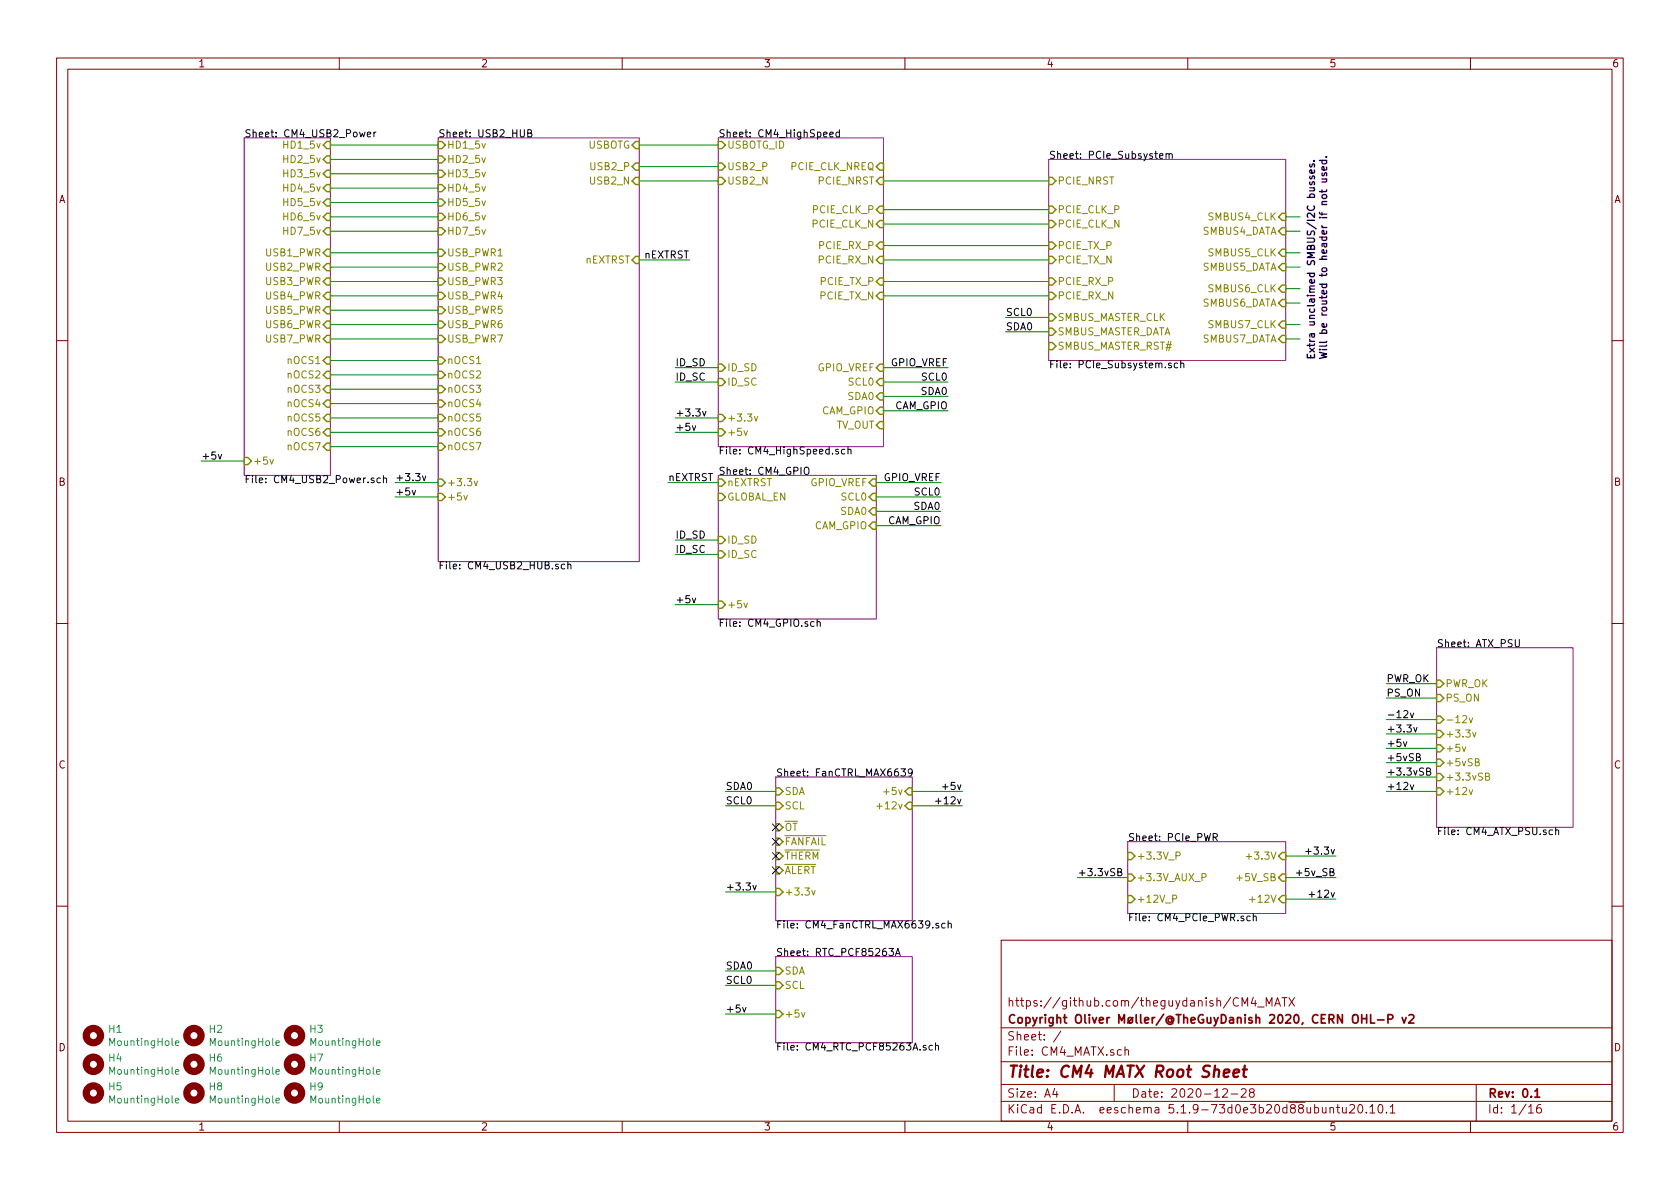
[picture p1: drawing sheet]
<svg xmlns="http://www.w3.org/2000/svg" width="297mm" height="210mm" viewBox="0 0 297 210" stroke-linecap="round" stroke-linejoin="round" font-family="sans-serif">
<g fill="none" stroke="#840000" stroke-width=".18">
<path d="M10 10.3h277v189.9h-277zM12 12.2h273v186.1h-273zM60 10.3v1.9M110 10.3v1.9M160 10.3v1.9M210 10.3v1.9M260 10.3v1.9M10 60.2h2M285 60.2h2M10 110.3h2M285 110.3h2M10 160.2h2"/>
<path d="M177 166.3h108v32h-108zM219.6 177.9v-1.5l.5 1.1 .5-1.1v1.5M221.6 176.3l-.4 1.1h1M221.9 176.9v1M222.4 178.1h1.1M223.9 177.9v-1.5l.5 1.1 .5-1.1v1.5M225.4 177.9l.5-1.5 .5 1.5M225.5 177.5h.7M226.7 176.4h.8M227.1 176.4v1.5M227.9 176.4l1 1.5M228.9 176.4l-1 1.5"/>
<path d="M285 160.2h2M60 198.3v1.9M110 198.3v1.9M160 198.3v1.9M177 194.8h108M177 191.8h108M177 187.8h108M177 181.8h108M186.5 192.5l-.4 1h1M186.8 193v1M187.6 182.3l-1.3 2M197 191.8v3"/>
<path d="M198.9 185.7l.2-.1 .4 .1v.9M198.9 185.1v1.5M210 198.3v1.9M216.2 192.7l.2-.2h.4l.2 .5-.9 1h.9M217.7 193.5h1.1M219.5 192.7l.2-.2h.3l.3 .2v.3v.2l-.9 .8h.9M221.2 193.2l-.3-.3 .1-.2 .2-.2 .4 .1 .2 .2-.1 .2-.6 .2a.48 .48 0 0 0-.1 .7l.2 .1 .5-.1a.48 .48 0 0 0-.1-.7h-.1M235.2 196l.2-.2 .3 .1 .1 .9M235.2 195.8v1M236.3 195.8h.6M236.5 195.3v1.3l.4 .2M237.4 195.8v.8a.39 .39 0 0 0 .6 .1"/>
<path d="M238 195.8v1M238.7 195.5l.2-.2h.3l.2 .2 .1 .3-.1 .2-.8 .8h.9M240.3 195.4l.1-.1a.8 .8 0 0 1 .6 .8 .8 .8 0 0 1-.6 .7 1 1 0 0 1-.1-1.4zM241.6 196.7v.1M242.2 195.8l.4-.5v1.5M242.2 196.8h.9M243.8 195.5l.3-.2a.94 .94 0 0 1 0 1.5 .79 .79 0 0 1-.3-1.3zM245.1 196.7v.1M245.8 195.8l.4-.5v1.5M245.8 196.8h.8M260 198.3v1.9M261 191.8v6.5"/>
<path d="M270.3 195.8l.4-.5v1.5M270.3 196.8h.8M272.4 195.3a.62 .62 0 0 0-.7 .7l.1 .7 .2 .1 .5-.1v-.5l-.1-.2-.4-.1-.3 .3"/>
</g>
<path d="M241.6 179.4v1.5M242.3 179.4v1.5h.8M247.9 179.9l.4 1 .3-1M249.1 179.6l.2-.2h.4l.2 .2 .1 .3-1 1h1M240.8 180.1h.8M243.6 180.4h1.1M245.4 180.2l.7-.1 .2-.2-.1-.3-.2-.2h-.6v1.5M271.4 193l.4-.5v1.5M271.4 194h.8" fill="none" stroke="#840000" stroke-width=".3"/>
<path d="M216.4 189.8l.9-.2v-.4l-.6-.1-.3 .3v.9l.2 .1 .6-.1M218.1 189.8l1-.2-.1-.4-.5-.1-.4 .3v.9l.2 .1 .6-.1M219.7 189.1h.8M220.1 188.4l-.2 1.8v.1l.4 .1" fill="none" stroke="#840000" stroke-width=".41"/>
<path d="M43.2 24.4h15.2v59.7h-15.2zM77.5 24.4h35.5v74.9h-35.5zM127 24.4h29.2v54.6h-29.2zM185.4 28.2h41.9v35.5h-41.9zM127 84.1h27.9v25.4h-27.9zM254 114.5h24.1v31.8h-24.1zM137.2 137.4h24.1v25.4h-24.1zM199.4 148.8h27.9v12.7h-27.9zM137.2 169.2h24.1v15.2h-24.1z" fill="none" stroke="#840084" stroke-width=".18"/>
<g fill="none" stroke="#000" stroke-width=".18">
<path d="M64.9 23.8l.7-.1-.1-.3h-.4l-.2 .1 .1 .6h.5M66.1 23.4v.8M66.5 23.4h-.3l-.1 .2M93.3 23.5h.6l.1-.2-.1-.2-.6-.2v1.3h.5l.3-.2v-.2l-.3-.3M146.7 23.8l.6-.1v-.3h-.4l-.2 .1 .1 .6h.5M148.4 23.4h-.3l-.3 .2 .1 .5h.5M148.4 22.9v1.3M205 27.6l.6-.1v-.3h-.4l-.2 .2 .1 .6h.5M206.2 27.3l.1-.1h.4v.8M206.2 27.2v.8M206.7 27.4l.2-.2h.3l.1 .8M122.4 75.3l.3 .8 .3-.8"/>
<path d="M124.2 72.7l.3 .9 .3-.9M148.2 79.5l-.3-.1-.1 .2v.2l.4 .1v.3h-.4M149.4 79.5l-.4-.1-.2 .3 .1 .5h.5M149.9 79.6l.2-.2 .3 .1 .1 .8M149.9 79v1.3M207.1 64.3l-.3-.1-.2 .2 .1 .2 .4 .1v.3h-.5M208.2 64.3l-.4-.1-.2 .2 .1 .6h.5M208.8 64.3l.1-.1 .3 .1 .1 .7M208.8 63.8v1.2M38.6 80.4l.3 .8 .3-.8M66.1 84.6l-.3-.1-.2 .2 .1 .2 .4 .1v.3h-.5M67.3 84.6l-.4-.1-.3 .3 .2 .5h.5"/>
<path d="M67.8 84.7l.2-.2 .3 .1 .1 .8M67.8 84.1v1.3M72.9 86.7l.3 .8 .3-.8M74.7 84.2l.3 .8 .3-.8M99.8 99.8h-.3l-.3 .2 .2 .6h.4M100.4 99.9l.2-.1h.3v.8M100.4 99.3v1.3M142.2 82.8a.45 .45 0 0 1 .8 0 .88 .88 0 0 1-.3 1.1l-.3-.1a1.07 1.07 0 0 1-.2-1zM122.4 105.8l.3 .8 .3-.8M143.9 110l-.3-.1-.3 .3 .2 .5h.4M144.5 110.1l.2-.2 .3 .1v.8M144.5 109.5v1.3"/>
<path d="M267.9 113.1v1l.2 .3 .4-.1 .1-.2v-1M159.3 136h.8l-.4 .4 .3 .2 .1 .4-.3 .2-.5-.1M161.3 136.5l-.2 .2h-.4l-.1-.2v-.4l.2-.1h.3l.2 .2a.97 .97 0 0 1-.2 1h-.4M248.1 131.2l.3 .8 .3-.8M249.4 126.1l.3 .8 .3-.8M249.4 138.8l.3 .8 .3-.8M250 128.6l.3 .9 .2-.9M250.4 133.9l.6-.1 .1-.2-.1-.2-.6-.1v1.2h.5l.2-.1 .1-.3-.3-.2M252.2 136.4h.6l.1-.5-.7-.1v1.3h.5l.3-.3v-.2l-.3-.2M133.1 156.6l.3 .8 .3-.8M165.4 141.7h1M197.6 154.2l.6-.1v-.4l-.6-.1v1.3h.5l.3-.3v-.2l-.3-.2"/>
<path d="M214.5 148.1l.7-.2v-.4l-.7-.1v1.3M214.8 148.1l.4 .6M230.9 150.6h.9M231.5 158.2h.9M274.5 146.8h-.4l-.2 .2 .1 .5h.5M275.1 146.9l.1-.1h.3l.1 .8M275.1 146.3v1.3M131.3 178.1l.3 .9 .3-.9M157.2 167.7h.8l-.4 .5 .3 .1v.6l-.2 .1-.5-.1M158.3 169l.4-1.3 .5 1.3M158.4 168.6h.7M165.9 163.3h-.2l-.2 .1v.2l.4 .1v.4h-.4"/>
<path d="M167.1 163.3h-.4l-.2 .2 .1 .6h.5M167.6 163.4l.2-.1h.3l.1 .8M167.6 162.8v1.3M221.1 162h-.4l-.3 .2 .1 .6h.6M221.6 162.1l.2-.1h.3v.8M221.6 161.6v1.2M163.7 184.9h-.3l-.2 .1 .1 .2 .4 .1v.3h-.5M164.9 184.9h-.4l-.2 .2 .1 .5h.5M165.4 185l.2-.1h.3v.8M165.4 184.4v1.3"/>
</g>
<g fill="none" stroke="#848400" stroke-width=".18">
<path d="M131.5 76.2l.4 .8 .3-.8M133.4 73.6l.3 .9 .3-.9M47.7 81.2l.3 .9 .3-.9M82 87.6l.3 .8 .3-.8M83.8 85.1l.4 .8 .2-.8M131.5 106.6l.4 .9 .3-.9M258.5 132l.4 .9 .3-.9M259.8 139.7l.3 .8 .3-.8M259.8 127l.3 .8 .3-.8M260.4 129.5l.3 .8 .3-.8M260.9 134.8l.5-.1 .1-.2-.1-.2-.5-.1v1.2h.4l.2-.1 .1-.3-.3-.2M262.7 137.3h.5l.1-.5-.6-.1v1.3h.4l.3-.3v-.2l-.3-.2"/>
<path d="M143.5 157.4l.3 .9 .3-.9M155 142.6h1M207.3 158.9l.7-.1v-.4l-.2-.1h-.5v1.3M207.9 151.3l.7-.1v-.4l-.7-.1v1.2M212.5 155.1h.6l.2-.2-.1-.3-.2-.1h-.5v1.2M220.3 151.5h1M220.9 159.1h1M141.7 179l.3 .9 .3-.9"/>
</g>
<g fill="none" stroke="#848400" stroke-width=".25">
<path d="M57.8 25h.6v1.3h-.6l-.7-.7zM57.8 27.6h.6v1.2h-.6l-.7-.6zM57.8 30.1h.6v1.3h-.6l-.7-.7zM57.8 32.6h.6v1.3h-.6l-.7-.6zM57.8 35.2h.6v1.2h-.6l-.7-.6zM57.8 37.7h.6v1.3h-.6l-.7-.7zM77.5 25h.6l.6 .6-.6 .7h-.6zM77.5 30.1h.6l.6 .6-.6 .7h-.6zM77.5 32.6h.6l.6 .7-.6 .6h-.6zM77.5 35.2h.6l.6 .6-.6 .6h-.6zM77.5 37.7h.6l.6 .6-.6 .7h-.6zM77.5 27.6h.6l.6 .6-.6 .6h-.6z"/>
<path d="M111.8 25.6l.6-.6h.6v1.3h-.6zM111.8 29.5l.6-.7h.6v1.3h-.6zM112.4 31.4h.6v1.2h-.6l-.6-.6zM127 28.8h.6l.7 .7-.7 .6h-.6zM127 31.4h.6l.7 .6-.7 .6h-.6zM127 25h.6l.7 .6-.7 .7h-.6zM154.9 29.5l.7-.7h.6v1.3h-.6zM154.9 37.1l.7-.7h.6v1.3h-.6zM154.9 39.6l.7-.6h.6v1.3h-.6zM155.6 31.4h.6v1.2h-.6l-.7-.6zM185.4 31.4h.7l.6 .6-.6 .6h-.7zM185.4 36.4h.7l.6 .7-.6 .6h-.7z"/>
<path d="M185.4 39h.7l.6 .6-.6 .7h-.7zM226.7 37.7h.6v1.3h-.6l-.6-.7zM57.8 44.1h.6v1.2h-.6l-.7-.6zM57.8 46.6h.6v1.3h-.6l-.7-.7zM57.8 49.1h.6v1.3h-.6l-.7-.6zM57.8 51.7h.6v1.3h-.6l-.7-.7zM57.8 54.2h.6v1.3h-.6l-.7-.6zM57.8 56.8h.6v1.2h-.6l-.7-.6zM57.8 59.3h.6v1.3h-.6l-.7-.7zM57.8 40.3h.6v1.2h-.6l-.7-.6zM77.5 56.8h.6l.6 .6-.6 .6h-.6zM77.5 59.3h.6l.6 .6-.6 .7h-.6z"/>
<path d="M77.5 51.7h.6l.6 .6-.6 .7h-.6zM77.5 49.1h.6l.6 .7-.6 .6h-.6zM77.5 46.6h.6l.6 .6-.6 .7h-.6zM77.5 44.1h.6l.6 .6-.6 .6h-.6zM77.5 54.2h.6l.6 .7-.6 .6h-.6zM77.5 40.3h.6l.6 .6-.6 .6h-.6zM112.4 45.3h.6v1.3h-.6l-.6-.6zM154.9 46l.7-.7h.6v1.3h-.6zM154.9 49.8l.7-.7h.6v1.3h-.6zM155.6 42.8h.6v1.3h-.6l-.7-.7zM155.6 51.7h.6v1.3h-.6l-.7-.7zM185.4 42.8h.7l.6 .6-.6 .7h-.7z"/>
<path d="M185.4 45.3h.7l.6 .7-.6 .6h-.7zM185.4 49.1h.7l.6 .7-.6 .6h-.7zM185.4 51.7h.7l.6 .6-.6 .7h-.7zM185.4 55.5h.7l.6 .6-.6 .7h-.7zM185.4 58h.7l.6 .7-.6 .6h-.7zM226.7 40.3h.6v1.2h-.6l-.6-.6zM226.7 44.1h.6v1.2h-.6l-.6-.6zM226.7 46.6h.6v1.3h-.6l-.6-.7zM226.7 50.4h.6v1.3h-.6l-.6-.7zM226.7 53h.6v1.2h-.6l-.6-.6zM226.7 56.8h.6v1.2h-.6l-.6-.6zM226.7 59.3h.6v1.3h-.6l-.6-.7z"/>
<path d="M57.8 63.1h.6v1.3h-.6l-.7-.7zM57.8 65.7h.6v1.2h-.6l-.7-.6zM57.8 68.2h.6v1.3h-.6l-.7-.7zM57.8 70.7h.6v1.3h-.6l-.7-.6zM57.8 73.3h.6v1.2h-.6l-.7-.6zM57.8 75.8h.6v1.3h-.6l-.7-.7zM57.8 78.4h.6v1.2h-.6l-.7-.6zM77.5 73.3h.6l.6 .6-.6 .6h-.6zM77.5 78.4h.6l.6 .6-.6 .6h-.6zM77.5 75.8h.6l.6 .6-.6 .7h-.6zM77.5 70.7h.6l.6 .7-.6 .6h-.6zM77.5 68.2h.6l.6 .6-.6 .7h-.6z"/>
<path d="M77.5 65.7h.6l.6 .6-.6 .6h-.6zM77.5 63.1h.6l.6 .6-.6 .7h-.6zM127 73.3h.6l.7 .6-.7 .6h-.6zM127 66.9h.6l.7 .7-.7 .6h-.6zM127 64.4h.6l.7 .6-.7 .7h-.6zM127 75.8h.6l.7 .6-.7 .7h-.6zM154.9 70.1l.7-.6h.6v1.2h-.6zM154.9 67.6l.7-.7h.6v1.3h-.6zM154.9 65l.7-.6h.6v1.3h-.6zM155.6 74.5h.6v1.3h-.6l-.7-.6zM155.6 72h.6v1.3h-.6l-.7-.7zM185.4 60.6h.7l.6 .6-.6 .6h-.7z"/>
<path d="M43.2 80.9h.6l.6 .6-.6 .7h-.6zM77.5 87.2h.6l.6 .7-.6 .6h-.6zM77.5 84.7h.6l.6 .6-.6 .7h-.6zM127 84.7h.6l.7 .6-.7 .7h-.6zM127 87.2h.6l.7 .7-.7 .6h-.6zM127 94.9h.6l.7 .6-.7 .6h-.6zM127 97.4h.6l.7 .6-.7 .7h-.6zM154.3 84.7h.6v1.3h-.6l-.6-.7zM154.3 87.2h.6v1.3h-.6l-.6-.6zM154.3 89.8h.6v1.3h-.6l-.6-.7zM154.3 92.3h.6v1.3h-.6l-.6-.6zM127 106.3h.6l.7 .6-.7 .7h-.6z"/>
<path d="M137.2 139.3h.6l.6 .6-.6 .7h-.6zM160.7 139.3h.6v1.3h-.6l-.7-.7zM254 129.2h.6l.7 .6-.7 .6h-.6zM254 131.7h.6l.7 .6-.7 .7h-.6zM254 139.3h.6l.7 .6-.7 .7h-.6zM254 134.2h.6l.7 .7-.7 .6h-.6zM254 126.6h.6l.7 .6-.7 .7h-.6zM254 122.8h.6l.7 .6-.7 .7h-.6zM254 120.3h.6l.7 .6-.7 .6h-.6zM254 136.8h.6l.7 .6-.7 .6h-.6zM137.2 141.9h.6l.6 .6-.6 .6h-.6zM137.2 145.7h.6l.6 .6-.6 .6h-.6z"/>
<path d="M137.2 148.2h.6l.6 .6-.6 .7h-.6zM137.2 150.7h.6l.6 .7-.6 .6h-.6zM137.2 153.3h.6l.6 .6-.6 .7h-.6zM137.2 157.1h.6l.6 .6-.6 .7h-.6zM160.7 141.9h.6v1.2h-.6l-.7-.6zM199.4 158.4h.6l.7 .6-.7 .6h-.6zM199.4 150.7h.6l.7 .7-.7 .6h-.6zM199.4 154.6h.6l.7 .6-.7 .6h-.6zM226.7 158.4h.6v1.2h-.6l-.6-.6zM226.7 150.7h.6v1.3h-.6l-.6-.6zM226.7 154.6h.6v1.2h-.6l-.6-.6zM137.2 173.6h.6l.6 .6-.6 .7h-.6z"/>
<path d="M137.2 171.1h.6l.6 .6-.6 .6h-.6zM137.2 178.7h.6l.6 .6-.6 .7h-.6z"/>
</g>
<g fill="none" stroke="#840000" stroke-width="1.3">
<circle cx="16.5" cy="188.2" r="1.27"/>
<circle cx="16.5" cy="193.3" r="1.27"/>
<circle cx="16.5" cy="183.1" r="1.27"/>
<circle cx="34.3" cy="188.2" r="1.27"/>
<circle cx="34.3" cy="193.3" r="1.27"/>
<circle cx="34.3" cy="183.1" r="1.27"/>
<circle cx="52.1" cy="188.2" r="1.27"/>
<circle cx="52.1" cy="193.3" r="1.27"/>
<circle cx="52.1" cy="183.1" r="1.27"/>
</g>
<path d="M31 184.4l.6-.1v-.2l-.4-.1-.2 .2 .1 .6h.5M31 189.5l.6-.1v-.2l-.4-.1-.2 .2 .1 .6h.5M31 194.6l.6-.1v-.2l-.4-.1-.2 .2 .1 .6h.5M48.8 184.4l.6-.1v-.2l-.4-.1-.2 .2 .1 .6h.5M48.8 189.5l.6-.1v-.2l-.4-.1-.2 .2 .1 .6h.5M48.8 194.6l.6-.1v-.2l-.4-.1-.2 .2 .1 .6h.5M66.6 194.6l.6-.1-.1-.2-.3-.1-.2 .2v.6h.5M66.6 184.4l.6-.1-.1-.2-.3-.1-.2 .2v.6h.5M66.6 189.5l.6-.1-.1-.2-.3-.1-.2 .2v.6h.5" fill="none" stroke="#008484" stroke-width=".18"/>
<g fill="none" stroke="#008400" stroke-width=".18">
<path d="M58.4 25.6h19.1M58.4 28.2h19.1M58.4 30.7h19.1M58.4 33.3h19.1M58.4 35.8h19.1M58.4 38.3h19.1M113 25.6h14M113 32h14M113 29.5h14M156.2 39.6h29.2M156.2 37.1h29.2M156.2 32h29.2"/>
<path d="M227.3 38.3h2.6M58.4 40.9h19.1M58.4 44.7h19.1M58.4 59.9h19.1M58.4 57.4h19.1M58.4 54.9h19.1M58.4 52.3h19.1M58.4 49.8h19.1M58.4 47.2h19.1M113 46h8.9M156.2 52.3h29.2M156.2 49.8h29.2"/>
<path d="M156.2 46h29.2M156.2 43.4h29.2M177.8 58.7h7.6M177.8 56.1h7.6M227.3 40.9h2.6M227.3 44.7h2.6M227.3 59.9h2.6M227.3 57.4h2.6M227.3 47.2h2.6M227.3 53.6h2.6M227.3 51h2.6M58.4 71.4h19.1"/>
<path d="M58.4 68.8h19.1M58.4 66.3h19.1M58.4 63.7h19.1M58.4 73.9h19.1M58.4 79h19.1M58.4 76.4h19.1M119.4 73.9h7.6M119.4 76.4h7.6M119.4 67.6h7.6M119.4 65h7.6M156.2 72.6h11.4M156.2 70.1h11.4"/>
<path d="M156.2 67.6h11.4M156.2 65h11.4M35.6 81.5h7.6M69.8 87.9h7.7M69.8 85.3h7.7M118.1 85.3h8.9M119.4 98h7.6M119.4 95.5h7.6M154.9 87.9h11.5M154.9 85.3h11.5M154.9 93h11.5M154.9 90.4h11.5"/>
<path d="M119.4 106.9h7.6M128.3 139.9h8.9M161.3 139.9h8.9M245.1 137.4h8.9M245.1 139.9h8.9M245.1 132.3h8.9M245.1 129.8h8.9M245.1 134.9h8.9M245.1 127.2h8.9M245.1 120.9h8.9M245.1 123.4h8.9M128.3 142.5h8.9"/>
<path d="M128.3 157.7h8.9M161.3 142.5h8.9M190.5 155.2h8.9M227.3 155.2h8.9M227.3 151.4h8.9M227.3 159h8.9M128.3 179.3h8.9M128.3 171.7h8.9M128.3 174.2h8.9"/>
</g>
<path d="M231.6 32.2v.3l.1 .2 .2-.1 .2-.4h.3v.5M231.6 31.2v.3l.1 .1h.2l.2-.4h.3v.4M231.6 29v.3l.1 .2h.2l.2-.5h.3v.5M232.3 28.4h.1M232.4 30.1v.3l-.2 .2h-.6v-.5l.3-.1 .1 .6M233.3 28.4h1.3M233.7 31.6h.9M233.8 30.6l-.1 .3 .2 .2 .2-.1 .1-.4h.3v.5M233.8 28.4l-.1 .3 .3 .3 .5-.2v-.4M234.4 31.6l.2 .2-.1 .3-.8 .1M234.4 27.8h.2M234.5 29.5l.1 .4-.2 .2-.6-.1v-.5h.2l.1 .6" fill="none" stroke="#0000c2" stroke-width=".25"/>
<path d="M136.6 148.2l1.2 1.2M136.6 145.7l1.2 1.2M136.6 150.8l1.2 1.2M136.6 153.3l1.2 1.2M137.8 148.2l-1.2 1.2M137.8 145.7l-1.2 1.2M137.8 150.8l-1.2 1.2M137.8 153.3l-1.2 1.2" fill="none" stroke="#000084" stroke-width=".18"/>
<text font-size="2.8" fill="#840000" x="178" y="190.5">Title: CM4 MATX Root Sheet</text>
<g font-size="2.1" fill="#840000">
<text x="178" y="178">https://github.com/theguydanish/CM4_MATX</text>
<text x="178" y="184">Sheet: /</text>
<text x="178" y="181">Copyright Oliver Møller/@TheGuyDanish 2020, CERN OHL-P v2</text>
<text x="178" y="186.7">File: CM4_MATX.sch</text>
<text x="178" y="196.9">KiCad E.D.A. eeschema 5.1.9-73d0e3b20d88ubuntu20.10.1</text>
<text x="178" y="194.1">Size: A4</text>
<text x="200" y="194.1">Date: 2020-12-28</text>
<text x="263" y="194.1">Rev: 0.1</text>
<text x="263" y="196.9">Id: 1/16</text>
</g>
<g font-size="1.8" fill="#840000">
<text x="35" y="11.9">1</text>
<text x="85" y="11.9">2</text>
<text x="135" y="11.9">3</text>
<text x="185" y="11.9">4</text>
<text x="235" y="11.9">5</text>
<text x="285" y="11.9">6</text>
<text x="10.4" y="35.9">A</text>
<text x="285.4" y="35.9">A</text>
<text x="10.4" y="85.9">B</text>
<text x="285.4" y="85.9">B</text>
<text x="10.4" y="135.9">C</text>
<text x="285.4" y="135.9">C</text>
<text x="10.4" y="185.9">D</text>
<text x="285.4" y="185.9">D</text>
<text x="35" y="199.9">1</text>
<text x="85" y="199.9">2</text>
<text x="135" y="199.9">3</text>
<text x="185" y="199.9">4</text>
<text x="235" y="199.9">5</text>
<text x="285" y="199.9">6</text>
</g>
<g font-size="1.8">
<text x="43.2" y="24.3">Sheet: CM4_USB2_Power</text>
<text x="77.5" y="24.3">Sheet: USB2_HUB</text>
<text x="127" y="24.3">Sheet: CM4_HighSpeed</text>
<text x="185.4" y="28.1">Sheet: PCIe_Subsystem</text>
<text x="113.9" y="45.7">nEXTRST</text>
<text x="177.8" y="55.9">SCL0</text>
<text x="177.8" y="58.4">SDA0</text>
<text x="119.4" y="64.8">ID_SD</text>
<text x="157.5" y="64.8">GPIO_VREF</text>
<text x="185.4" y="65.1">File: PCIe_Subsystem.sch</text>
<text x="119.4" y="67.3">ID_SC</text>
<text x="162.9" y="69.8">SDA0</text>
<text x="163.1" y="67.3">SCL0</text>
<text x="119.4" y="76.2">+5v</text>
<text x="119.4" y="73.7">+3.3v</text>
<text x="158.2" y="72.4">CAM_GPIO</text>
<text x="35.6" y="81.3">+5v</text>
<text x="127" y="84">Sheet: CM4_GPIO</text>
<text x="127" y="80.4">File: CM4_HighSpeed.sch</text>
<text x="43.2" y="85.4">File: CM4_USB2_Power.sch</text>
<text x="69.8" y="87.6">+5v</text>
<text x="69.8" y="85.1">+3.3v</text>
<text x="118.1" y="85.1">nEXTRST</text>
<text x="156.2" y="85.1">GPIO_VREF</text>
<text x="161.8" y="87.6">SCL0</text>
<text x="119.4" y="95.2">ID_SD</text>
<text x="156.9" y="92.7">CAM_GPIO</text>
<text x="161.6" y="90.2">SDA0</text>
<text x="77.5" y="100.7">File: CM4_USB2_HUB.sch</text>
<text x="119.4" y="97.8">ID_SC</text>
<text x="119.4" y="106.7">+5v</text>
<text x="127" y="110.8">File: CM4_GPIO.sch</text>
<text x="254" y="114.4">Sheet: ATX_PSU</text>
<text x="245.1" y="120.6">PWR_OK</text>
<text x="245.1" y="123.2">PS_ON</text>
<text x="245.1" y="127">-12v</text>
<text x="245.1" y="129.5">+3.3v</text>
<text x="137.2" y="137.3">Sheet: FanCTRL_MAX6639</text>
<text x="245.1" y="137.2">+3.3vSB</text>
<text x="245.1" y="132.1">+5v</text>
<text x="245.1" y="134.6">+5vSB</text>
<text x="128.3" y="139.7">SDA0</text>
<text x="128.3" y="142.2">SCL0</text>
<text x="166.2" y="142.2">+12v</text>
<text x="167.2" y="139.7">+5v</text>
<text x="245.1" y="139.7">+12v</text>
<text x="199.4" y="148.7">Sheet: PCIe_PWR</text>
<text x="254" y="147.7">File: CM4_ATX_PSU.sch</text>
<text x="190.5" y="154.9">+3.3vSB</text>
<text x="229.8" y="154.9">+5v_SB</text>
<text x="231.7" y="151.1">+3.3v</text>
<text x="128.3" y="157.5">+3.3v</text>
<text x="232.2" y="158.7">+12v</text>
<text x="137.2" y="164.2">File: CM4_FanCTRL_MAX6639.sch</text>
<text x="199.4" y="162.9">File: CM4_PCIe_PWR.sch</text>
<text x="128.3" y="171.4">SDA0</text>
<text x="128.3" y="174">SCL0</text>
<text x="137.2" y="169.1">Sheet: RTC_PCF85263A</text>
<text x="128.3" y="179.1">+5v</text>
<text x="137.2" y="185.8">File: CM4_RTC_PCF85263A.sch</text>
</g>
<g font-size="1.8" fill="#848400">
<text x="50.4" y="26.3">HD1_5v</text>
<text x="50.4" y="28.8">HD2_5v</text>
<text x="79" y="26.3">HD1_5v</text>
<text x="79" y="28.8">HD2_5v</text>
<text x="103.9" y="26.3">USBOTG</text>
<text x="128.5" y="26.3">USBOTG_ID</text>
<text x="50.4" y="31.4">HD3_5v</text>
<text x="50.4" y="33.9">HD4_5v</text>
<text x="79" y="31.4">HD3_5v</text>
<text x="79" y="33.9">HD4_5v</text>
<text x="104.5" y="32.6">USB2_N</text>
<text x="104.6" y="30.1">USB2_P</text>
<text x="128.5" y="30.1">USB2_P</text>
<text x="128.5" y="32.6">USB2_N</text>
<text x="139.9" y="30.1">PCIE_CLK_NREQ</text>
<text x="144.8" y="32.6">PCIE_NRST</text>
<text x="186.9" y="32.6">PCIE_NRST</text>
<text x="50.4" y="36.4">HD5_5v</text>
<text x="50.4" y="39">HD6_5v</text>
<text x="50.4" y="41.5">HD7_5v</text>
<text x="79" y="41.5">HD7_5v</text>
<text x="79" y="36.4">HD5_5v</text>
<text x="79" y="39">HD6_5v</text>
<text x="143.7" y="40.3">PCIE_CLK_N</text>
<text x="143.8" y="37.7">PCIE_CLK_P</text>
<text x="186.9" y="37.7">PCIE_CLK_P</text>
<text x="186.9" y="40.3">PCIE_CLK_N</text>
<text x="212.5" y="41.5">SMBUS4_DATA</text>
<text x="213.8" y="39">SMBUS4_CLK</text>
<text x="47.1" y="45.3">USB1_PWR</text>
<text x="47.1" y="47.9">USB2_PWR</text>
<text x="79" y="47.9">USB_PWR2</text>
<text x="79" y="45.3">USB_PWR1</text>
<text x="103.5" y="46.6">nEXTRST</text>
<text x="144.9" y="46.6">PCIE_RX_N</text>
<text x="145" y="44.1">PCIE_RX_P</text>
<text x="186.9" y="44.1">PCIE_TX_P</text>
<text x="186.9" y="46.6">PCIE_TX_N</text>
<text x="212.5" y="47.9">SMBUS5_DATA</text>
<text x="213.8" y="45.3">SMBUS5_CLK</text>
<text x="47.1" y="50.4">USB3_PWR</text>
<text x="47.1" y="53">USB4_PWR</text>
<text x="79" y="53">USB_PWR4</text>
<text x="79" y="50.4">USB_PWR3</text>
<text x="145.1" y="53">PCIE_TX_N</text>
<text x="145.2" y="50.4">PCIE_TX_P</text>
<text x="186.9" y="50.4">PCIE_RX_P</text>
<text x="186.9" y="53">PCIE_RX_N</text>
<text x="213.8" y="51.7">SMBUS6_CLK</text>
<text x="47.1" y="55.5">USB5_PWR</text>
<text x="47.1" y="58">USB6_PWR</text>
<text x="79" y="58">USB_PWR6</text>
<text x="79" y="55.5">USB_PWR5</text>
<text x="186.9" y="56.8">SMBUS_MASTER_CLK</text>
<text x="186.9" y="59.3">SMBUS_MASTER_DATA</text>
<text x="212.5" y="54.2">SMBUS6_DATA</text>
<text x="213.8" y="58">SMBUS7_CLK</text>
<text x="47.1" y="60.6">USB7_PWR</text>
<text x="51" y="64.4">nOCS1</text>
<text x="79" y="60.6">USB_PWR7</text>
<text x="79" y="64.4">nOCS1</text>
<text x="128.5" y="65.7">ID_SD</text>
<text x="144.6" y="65.7">GPIO_VREF</text>
<text x="186.9" y="61.8">SMBUS_MASTER_RST#</text>
<text x="212.5" y="60.6">SMBUS7_DATA</text>
<text x="51" y="66.9">nOCS2</text>
<text x="51" y="69.5">nOCS3</text>
<text x="79" y="69.5">nOCS3</text>
<text x="79" y="66.9">nOCS2</text>
<text x="128.5" y="68.2">ID_SC</text>
<text x="150" y="70.7">SDA0</text>
<text x="150.2" y="68.2">SCL0</text>
<text x="51" y="72">nOCS4</text>
<text x="51" y="74.5">nOCS5</text>
<text x="51" y="77.1">nOCS6</text>
<text x="79" y="74.5">nOCS5</text>
<text x="79" y="77.1">nOCS6</text>
<text x="79" y="72">nOCS4</text>
<text x="128.5" y="74.5">+3.3v</text>
<text x="128.5" y="77.1">+5v</text>
<text x="145.3" y="73.3">CAM_GPIO</text>
<text x="147.7" y="75.8">TV_OUT</text>
<text x="44.7" y="82.2">+5v</text>
<text x="51" y="79.6">nOCS7</text>
<text x="79" y="79.6">nOCS7</text>
<text x="79" y="88.5">+5v</text>
<text x="79" y="86">+3.3v</text>
<text x="128.5" y="86">nEXTRST</text>
<text x="128.5" y="88.5">GLOBAL_EN</text>
<text x="143.3" y="86">GPIO_VREF</text>
<text x="148.9" y="88.5">SCL0</text>
<text x="144" y="93.6">CAM_GPIO</text>
<text x="148.7" y="91.1">SDA0</text>
<text x="128.5" y="96.1">ID_SD</text>
<text x="128.5" y="98.7">ID_SC</text>
<text x="128.5" y="107.6">+5v</text>
<text x="255.5" y="124.1">PS_ON</text>
<text x="255.5" y="121.5">PWR_OK</text>
<text x="255.5" y="130.4">+3.3v</text>
<text x="255.5" y="127.9">-12v</text>
<text x="255.5" y="133">+5v</text>
<text x="255.5" y="135.5">+5vSB</text>
<text x="138.7" y="140.6">SDA</text>
<text x="138.7" y="143.1">SCL</text>
<text x="155.8" y="143.1">+12v</text>
<text x="156.8" y="140.6">+5v</text>
<text x="255.5" y="140.6">+12v</text>
<text x="255.5" y="138">+3.3vSB</text>
<text x="138.7" y="146.9">OT</text>
<text x="138.7" y="149.5">FANFAIL</text>
<text x="138.7" y="152">THERM</text>
<text x="138.7" y="154.6">ALERT</text>
<text x="200.9" y="152">+3.3V_P</text>
<text x="200.9" y="155.8">+3.3V_AUX_P</text>
<text x="219.2" y="155.8">+5V_SB</text>
<text x="221.1" y="152">+3.3V</text>
<text x="138.7" y="158.4">+3.3v</text>
<text x="200.9" y="159.6">+12V_P</text>
<text x="221.6" y="159.6">+12V</text>
<text x="138.7" y="172.3">SDA</text>
<text x="138.7" y="174.9">SCL</text>
<text x="138.7" y="180">+5v</text>
</g>
<g font-size="1.8" fill="#0000c2">
<text x="232.5" y="63.7" transform="rotate(-90 232.5 63.7)">Extra unclaimed SMBUS/I2C busses.</text>
<text x="234.6" y="63.7" transform="rotate(-90 234.6 63.7)">Will be routed to header if not used.</text>
</g>
<g font-size="1.8" fill="#008484">
<text x="19.3" y="182.6">H1</text>
<text x="19.6" y="185">MountingHole</text>
<text x="37.1" y="182.6">H2</text>
<text x="37.4" y="185">MountingHole</text>
<text x="54.8" y="182.6">H3</text>
<text x="55.2" y="185">MountingHole</text>
<text x="19.3" y="187.7">H4</text>
<text x="19.6" y="190">MountingHole</text>
<text x="37.1" y="187.7">H6</text>
<text x="37.4" y="190">MountingHole</text>
<text x="54.8" y="187.7">H7</text>
<text x="55.2" y="190">MountingHole</text>
<text x="19.3" y="192.8">H5</text>
<text x="19.6" y="195.1">MountingHole</text>
<text x="37.1" y="192.8">H8</text>
<text x="37.4" y="195.1">MountingHole</text>
<text x="54.8" y="192.8">H9</text>
<text x="55.2" y="195.1">MountingHole</text>
</g>
</svg>
